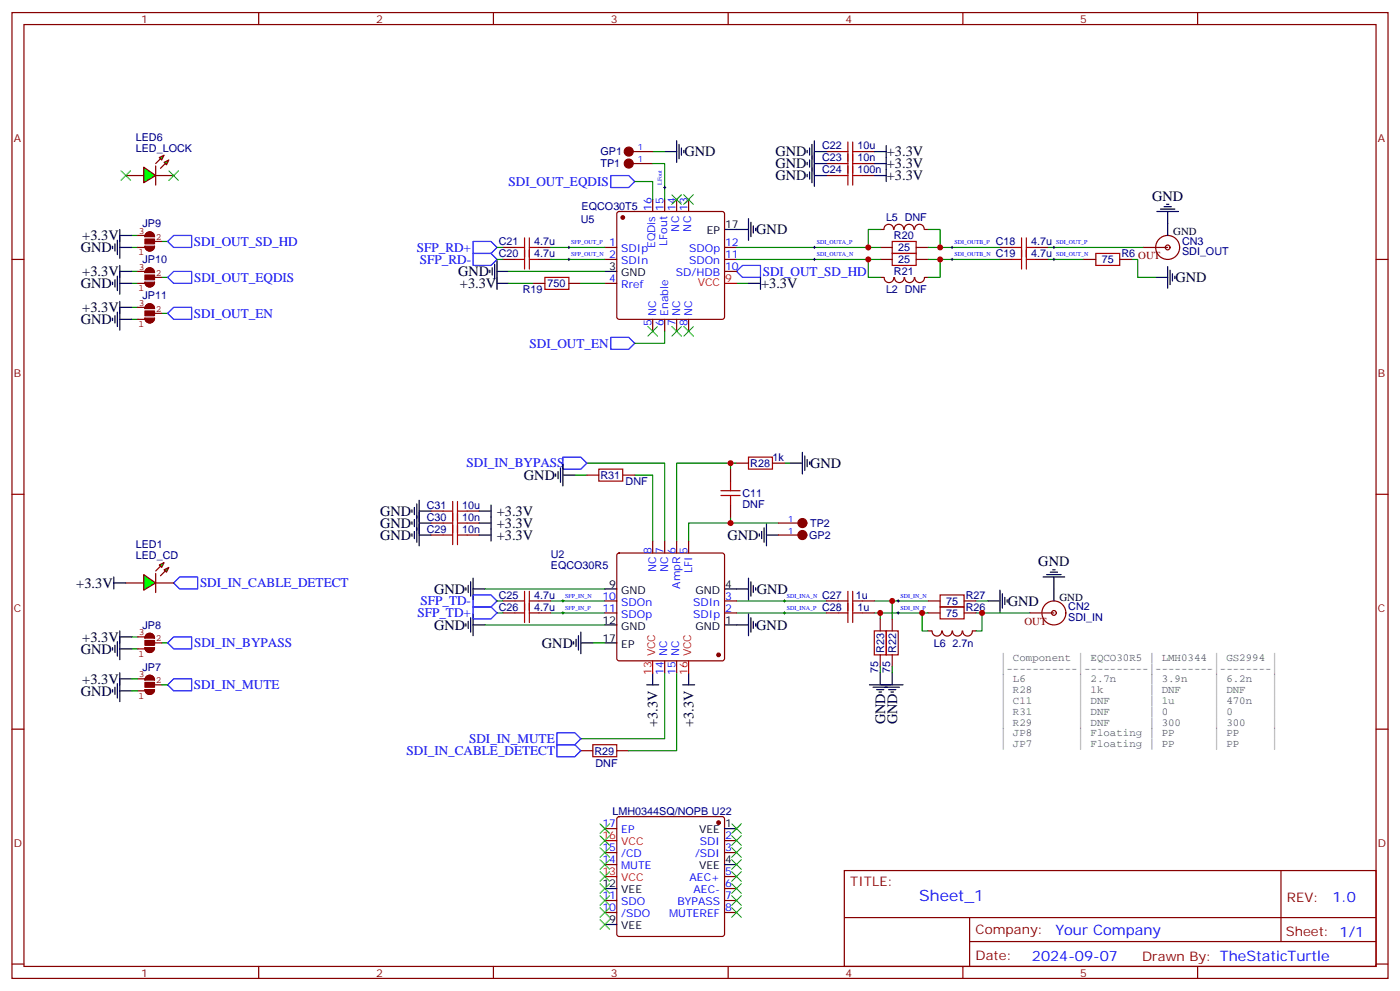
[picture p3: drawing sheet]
<svg xmlns="http://www.w3.org/2000/svg" width="412mm" height="292mm" viewBox="0 0 412 292" stroke-linecap="round" stroke-linejoin="round" font-family="sans-serif">
<g fill="none" stroke="#870000" stroke-width=".35">
<path d="M3.5 3.7h405.4v284.3h-405.4zM7.1 7.2h398.2v277.3h-398.2zM76.2 3.7v3.5M145.3 3.7v3.5M214.5 3.7v3.5M283.6 3.7v3.5M352.8 3.7v3.5M186.6 44.6h5.7M186.6 48.2h5.7M192.3 58.7v3.6M195.8 58.7v3.6M199.3 58.7v3.6"/>
<path d="M202.8 58.7v3.6M243.4 44.6h3.5M243.4 48.2h3.5M243.4 51.7h3.5M254 44.6h3.5M254 48.2h3.5M254 51.7h3.5M3.5 76.4h3.6M148.2 76.4h3.5M148.2 72.8h3.5M158.7 76.4h3.6M158.7 72.8h3.6"/>
<path d="M178.2 76.4h3.5M178.2 72.8h3.5M181.9 62.5l.5-.2h30.3l.5 .2 .2 .5v30.3l-.2 .5-.5 .2h-30.3l-.5-.2-.2-.5v-30.3zM213.4 76.4h3.6M213.4 72.8h3.6M213.4 79.9h3.6M259.3 76.4h3.5M259.3 72.8h3.5M269.9 76.4h3.5M269.9 72.8h3.5M294.6 76.4h3.5M294.6 72.8h3.5"/>
<path d="M305.2 76.4h3.5M305.2 72.8h3.5M319.3 76.4h3.5M329.8 76.4h3.6M405.3 76.4h3.6M157 83.4h3.5M167.6 83.4h3.5M178.2 83.4h3.5M192.3 94v3.5M195.8 94v3.5M199.3 94v3.5M202.8 94v3.5"/>
<path d="M3.5 145.5h3.6M405.3 145.5h3.6M37 171.6h5.3M45.9 171.6h5.3M3.5 214.7h3.6M405.3 214.7h3.6M171.1 221h3.5M181.7 221h3.5M178.2 251h3.5M178.2 254.5h3.5M178.2 243.9h3.5M181.9 240.6l.5-.2h30.3l.5 .2 .2 .5v33.9l-.2 .5-.5 .2h-30.3l-.5-.2-.2-.5v-33.9z"/>
<path d="M213.4 247.5h3.6M213.4 251h3.6M213.4 258.1h3.6M248.7 256.3h156.6v28.2h-156.6zM377.3 256.3v20.9M178.2 265.1h3.5M178.2 268.6h3.5M213.4 261.6h3.6M213.4 265.1h3.6M213.4 268.6h3.6M248.7 270.1h156.5M285.6 277.2h119.6"/>
<path d="M285.6 270.1v14.2M3.5 283.8h3.6M76.2 284.5v3.5M145.3 284.5v3.5M214.5 284.5v3.5M283.6 284.5v3.5M352.8 284.5v3.5M405.3 283.8h3.6"/>
</g>
<g fill="#870000" stroke="#870000" stroke-width=".35">
<circle cx="211.7" cy="242.2" r=".53"/>
<circle cx="185.2" cy="44.6" r="1.32"/>
<circle cx="185.2" cy="44.6" r=".86"/>
<circle cx="185.2" cy="48.2" r="1.32"/>
<circle cx="185.2" cy="48.2" r=".86"/>
<circle cx="183.4" cy="64" r=".53"/>
</g>
<g fill="none" stroke="#000" stroke-width=".35">
<path d="M195.8 44.6h3.5M199.3 41.5v6.3M200 42.5v4.2M200.7 43.6v2.1M201.4 44.3v.7M237.8 44.3v.7M237.8 47.8v.7M237.8 51.3v.7M238.5 43.6v2.1M238.5 47.1v2.1M238.5 50.6v2.1M239.2 42.5v11.3"/>
<path d="M239.9 44.6h3.5M239.9 41.5v13.4M239.9 48.2h3.5M239.9 51.7h3.5M257.5 44.6h3.6M257.5 48.2h3.6M257.5 51.7h3.6M261.1 42.9v10.5M144.3 79.6v.7M145 78.8v2.2M145.7 77.8v4.2M146.4 79.9h3.5"/>
<path d="M146.4 76.7v8.5M178.2 79.9h3.5M213.4 67.6h7.1M220.5 64.4v6.3M221.2 65.4v4.3M221.9 66.5v2.1M222.6 67.2v.7M340.8 62.3h6.3M341.8 61.6h4.3M342.9 60.9h2.1M343.6 60.1h.7M344 62.3v3.5"/>
<path d="M344 78.5v6.3M344.7 79.6v4.2M146.4 83.4h3.5M220.5 83.4h3.5M224 81.7v3.5M340.4 81.7h3.6M345.4 80.6v2.1M346.1 81.3v.7M33.2 190.7v.7M33.9 190v2.1M34.6 188.9v4.2M35.3 191h3.5"/>
<path d="M35.3 185.7v8.5M35.3 198.1v8.5M35.3 187.5h3.5M35.3 199.8h3.5M33.2 203v.7M33.9 202.3v2.1M34.6 201.3v4.2M35.3 203.4h3.5M213.4 243.9h3.6M213.4 254.5h3.6M178.2 272.2h3.5M178.2 261.6h3.5"/>
</g>
<path d="M213.4 83.4h3.6M178.2 258.1h3.5M178.2 247.5h3.5" fill="none" stroke="#f00" stroke-width=".35"/>
<g fill="none" stroke="#008700" stroke-width=".35">
<path d="M187 53.4h5.3v5.3M192.3 48.2h3.5v10.5M192.3 44.6h3.5M146.4 76.4h1.8M146.4 72.8h1.8M162.3 76.4h15.9M162.3 72.8h15.9M217 76.4h42.3M217 72.8h42.3M273.4 76.4h21.2M273.4 72.8h21.2M308.7 76.4h10.6"/>
<path d="M308.7 72.8h28.2M333.4 76.4h1.7v5.3h5.3M195.8 97.5v3.6h-8.8M217 83.4h3.5M38.8 191h1.8M38.8 187.5h1.8M38.8 199.8h1.8M47.6 189.3h1.8M38.8 203.4h1.8M47.6 201.6h1.8"/>
</g>
<path d="M179.9 51.7h5.3l1.8 1.7-1.8 1.8h-5.3zM139.3 71.1h5.3l1.8 1.7-1.8 1.8h-5.3zM139.3 74.6h5.3l1.8 1.8-1.8 1.7h-5.3zM217 79.9l1.7-1.8h5.3v3.6h-5.3zM179.9 99.3h5.3l1.8 1.8-1.8 1.7h-5.3zM51.2 171.6l1.7-1.7h5.3v3.5h-5.3zM51.2 187.5h5.2v3.5h-5.2l-1.8-1.7zM51.2 199.8h5.2v3.6h-5.2l-1.8-1.8z" fill="none" stroke="#00f" stroke-width=".35"/>
<g fill="none" stroke="#a10000" stroke-width=".35">
<path d="M246.9 44.6h2.9M246.9 48.2h2.9M246.9 51.7h2.9M249.8 41.8v12.7M251.2 44.6h2.8M251.2 41.8v12.7M251.2 48.2h2.8M251.2 51.7h2.8M151.7 72.8h2.8M151.7 76.4h2.8M154.5 70v9.2M155.9 72.8h2.8"/>
<path d="M155.9 76.4h2.8M155.9 70v9.2M262.8 71.1h7.1v3.5h-7.1zM262.8 74.6h7.1v3.5h-7.1zM298.1 72.8h2.8M298.1 76.4h2.8M300.9 70v9.2M302.3 72.8h2.9M302.3 70v9.2M302.3 76.4h2.9M322.8 74.6h7v3.5h-7zM160.5 81.7h7.1v3.5h-7.1z"/>
<path d="M174.6 219.3h7.1v3.5h-7.1z"/>
</g>
<path d="M197.9 57.3l2.8 2.8M200.7 57.3l-2.8 2.8M201.4 57.3l2.9 2.8M204.3 57.3l-2.9 2.8M190.9 96.1l2.8 2.9M193.7 96.1l-2.8 2.9M197.9 96.1l2.8 2.9M200.7 96.1l-2.8 2.9M201.4 96.1l2.9 2.9M204.3 96.1l-2.9 2.9" fill="none" stroke="#3c3" stroke-width=".35"/>
<g fill="none" stroke="#000" stroke-width=".29">
<path d="M195.4 55.2h.7M195.8 54.9v.7M167.2 72.8h.7M167.2 76.4h.7M167.6 72.5v.7M167.6 76v.7M239.5 72.8h.7M239.5 76.4h.7M239.9 72.5v.7M239.9 76v.7M280.1 72.8h.7M280.1 76.4h.7"/>
<path d="M280.5 72.5v.7M280.5 76v.7M310.1 72.8h.7M310.1 76.4h.7M310.4 72.5v.7M310.4 76v.7"/>
</g>
<g fill="#850000" stroke="#850000" stroke-width=".35">
<path d="M42.7 190.7h2.8a1.41 1.41 0 0 1-1.4 1.4 1.41 1.41 0 0 1-1.4-1.4z"/>
<path d="M43.3 186.7a1.41 1.41 0 0 1 1.4-.1 1.41 1.41 0 0 1 .8 1.3h-2.8z"/>
<path d="M42.7 188.6h2.8v1.4h-2.8z"/>
<path d="M42.7 203h2.8a1.41 1.41 0 0 1-1.4 1.4 1.41 1.41 0 0 1-1.4-1.4z"/>
<path d="M43.3 199.1a1.41 1.41 0 0 1 1.4-.2 1.41 1.41 0 0 1 .8 1.3h-2.8z"/>
<path d="M42.7 200.9h2.8v1.4h-2.8z"/>
</g>
<path d="M40.6 191h3.5M40.6 187.5h3.5M40.6 199.8h3.5M42.7 190.7h2.8a1.41 1.41 0 0 1-1.4 1.4 1.41 1.41 0 0 1-1.4-1.4zM43.3 186.7a1.41 1.41 0 0 1 1.4-.1 1.41 1.41 0 0 1 .8 1.3h-2.8zM43.3 199.1a1.41 1.41 0 0 1 1.4-.2 1.41 1.41 0 0 1 .8 1.3h-2.8zM44.1 189.3h3.5M40.6 203.4h3.5M42.7 203h2.8a1.41 1.41 0 0 1-1.4 1.4 1.41 1.41 0 0 1-1.4-1.4zM44.1 201.6h3.5" fill="none" stroke="#850000" stroke-width=".35"/>
<g fill="#0f0" stroke="#870000" stroke-width=".35">
<path d="M48.3 167.7l1.4-.7-.7 1.5z"/>
<path d="M46.9 166.3l1.4-.7-.7 1.4z"/>
</g>
<g fill="#870000" stroke="#870000" stroke-width=".35">
<path d="M47.3 169.5l1.4-1.4z"/>
<path d="M45.9 168.1l1.4-1.4z"/>
</g>
<path d="M45.9 168.8v5.6z" fill="#f00" stroke="#870000" stroke-width=".35"/>
<path d="M42.3 169.2l3.6 2.4-3.6 2.1z" fill="#0f0" stroke="#870000" stroke-width=".35"/>
<path d="M287.5 176.9h3.5M271.6 180.4v5.3h1.8M287.5 180.4h15.9M289.3 180.4v5.3h-1.8" fill="none" stroke="#008700" stroke-width=".35"/>
<path d="M37 51.7h5.3M45.9 51.7h5.3M273.4 185.7h1.1M274.6 185.8a1.41 1.41 0 0 0 1.4 1.5 1.41 1.41 0 0 0 1.4-1.5M277.6 185.8a1.41 1.41 0 0 0 1.4 1.5 1.41 1.41 0 0 0 1.4-1.5M280.6 185.8a1.41 1.41 0 0 0 1.4 1.5 1.41 1.41 0 0 0 1.4-1.5M283.6 185.8a1.41 1.41 0 0 0 1.4 1.5 1.41 1.41 0 0 0 1.4-1.5M286.5 185.7h1" fill="none" stroke="#870000" stroke-width=".35"/>
<g fill="#0f0" stroke="#870000" stroke-width=".35">
<path d="M48.3 47.8l1.4-.7-.7 1.4z"/>
<path d="M46.9 46.4l1.4-.7-.7 1.4z"/>
</g>
<g fill="#870000" stroke="#870000" stroke-width=".35">
<path d="M47.3 49.6l1.4-1.4z"/>
<path d="M45.9 48.2l1.4-1.5z"/>
</g>
<path d="M45.9 48.9v5.6z" fill="#f00" stroke="#870000" stroke-width=".35"/>
<path d="M42.3 49.2l3.6 2.5-3.6 2.1z" fill="#0f0" stroke="#870000" stroke-width=".35"/>
<g fill="none" stroke="#008700" stroke-width=".35">
<path d="M38.8 69.3h1.8M38.8 72.8h1.8M38.8 79.9h1.8M47.6 71.1h1.8M149.9 79.9h28.3M255.8 76.4v5.3h3.5M259.3 67.6h-3.5v5.2M273.4 67.6h3.5v5.2M276.9 76.4v5.3h-3.5M38.8 83.4h1.8M38.8 90.5h1.8M38.8 94h1.8"/>
<path d="M47.6 81.7h1.8M47.6 92.3h1.8M149.9 83.4h7.1M171.1 83.4h7.1M169.3 139.9h3.6M172.9 136.3h22.9v23M187 139.9h5.3v19.4M215.2 138.1v-1.8h-15.9v23M215.2 136.3h1.8M231.1 136.3h1.7M215.2 152.2v1.8M229.3 154h-26.5v5.3"/>
<path d="M142.9 173.4h35.3M146.4 176.9h1.8M162.3 176.9h15.9M217 176.9h26.4M257.5 176.9h15.9M262.8 176.9v5.3M142.9 184h35.3M146.4 180.4h1.8M162.3 180.4h15.9M174.6 189.3h3.6M195.8 198.1v19.4h-24.7M199.3 198.1v22.9h-14.1"/>
<path d="M217 180.4h26.4M257.5 180.4h15.9M259.3 196.3v1.8M259.3 180.4v1.8M262.8 196.3v1.8"/>
</g>
<g fill="none" stroke="#a10000" stroke-width=".35">
<path d="M176.4 138.1h7v3.5h-7zM220.5 134.6h7v3.5h-7zM130.5 157.5h2.8M130.5 154h2.8M130.5 150.5h2.8M133.3 147.6v12.7M134.8 157.5h2.8M134.8 147.6v12.7M134.8 154h2.8M134.8 150.5h2.8M212.4 145.9h5.6M212.4 144.5h5.6"/>
<path d="M215.2 141.6v2.9M215.2 145.9v2.8M151.7 176.9h2.8M154.5 174.1v9.2M155.9 176.9h2.8M155.9 174.1v9.2M246.9 176.9h2.9M249.8 174.1v9.2M251.2 174.1v9.2M251.2 176.9h2.8M276.9 175.2h7.1v3.5h-7.1zM276.9 178.7h7.1v3.5h-7.1z"/>
<path d="M151.7 180.4h2.8M155.9 180.4h2.8M246.9 180.4h2.9M251.2 180.4h2.8M257.5 185.7h3.6v7.1h-3.6zM261.1 185.7h3.5v7.1h-3.5z"/>
</g>
<g fill="none" stroke="#870000" stroke-width=".35">
<path d="M259.3 67.6h1M260.4 67.5a1.41 1.41 0 0 1 1.4-1.5 1.41 1.41 0 0 1 1.4 1.5M263.4 67.5a1.41 1.41 0 0 1 1.4-1.5 1.41 1.41 0 0 1 1.4 1.5M266.4 67.5a1.41 1.41 0 0 1 1.4-1.5 1.41 1.41 0 0 1 1.4 1.5M269.4 67.5a1.41 1.41 0 0 1 1.4-1.5 1.41 1.41 0 0 1 1.4 1.5M272.3 67.6h1.1M336.9 72.8h7.1M259.3 81.7h1M260.5 81.7a1.41 1.41 0 0 0 1.4 1.5 1.41 1.41 0 0 0 1.4-1.5M263.5 81.7a1.41 1.41 0 0 0 1.4 1.5 1.41 1.41 0 0 0 1.4-1.5M266.5 81.7a1.41 1.41 0 0 0 1.4 1.5 1.41 1.41 0 0 0 1.4-1.5M273.4 81.7h-1.1a1.41 1.41 0 0 1-1.4 1.5 1.41 1.41 0 0 1-1.4-1.5"/>
<path d="M172.9 139.9h3.5M183.4 139.9h3.6M215.2 138.1v3.5M217 136.3h3.5M227.5 136.3h3.6M127 157.5h3.5M127 154h3.5M127 150.5h3.5M137.6 157.5h3.5M137.6 154h3.5M137.6 150.5h3.5M192.3 159.3v3.5"/>
<path d="M195.8 159.3v3.5M199.3 159.3v3.5M202.8 159.3v3.5M215.2 148.7v3.5M229.3 157.5h5.6M229.3 154h5.6M148.2 176.9h3.5M158.7 176.9h3.6M178.2 176.9h3.5M181.9 163l.5-.2h30.3l.5 .2 .2 .5v30.4l-.2 .5-.5 .2h-30.3l-.5-.3-.2-.4v-30.4zM213.4 176.9h3.6M243.4 176.9h3.5"/>
<path d="M254 176.9h3.5M273.4 176.9h3.5M284 176.9h3.5M148.2 180.4h3.5M158.7 180.4h3.6M178.2 180.4h3.5M195.8 194.6v3.5M199.3 194.6v3.5M213.4 180.4h3.6M243.4 180.4h3.5M254 180.4h3.5M259.3 182.2v3.5"/>
<path d="M259.3 192.8v3.5M262.8 182.2v3.5M262.8 192.8v3.5M273.4 180.4h3.5M284 180.4h3.5M303.4 180.4h7"/>
<circle cx="344" cy="72.8" r="3.5"/>
<circle cx="344" cy="72.8" r=".71"/>
<circle cx="310.4" cy="180.4" r="3.5"/>
<circle cx="310.4" cy="180.4" r=".71"/>
</g>
<g fill="none" stroke="#000" stroke-width=".35">
<path d="M33.2 72.5v.7M33.9 71.8v2.1M34.6 70.7v4.3M35.3 72.8h3.5M35.3 67.6v8.4M35.3 78.1v8.5M35.3 69.3h3.5M35.3 79.9h3.5M344 65.8v3.5M33.2 83.1v.7M33.2 93.7v.7M33.9 82.4v2.1"/>
<path d="M33.9 93v2.1M34.6 81.3v4.2M34.6 91.9v4.2M35.3 88.7v8.5M35.3 83.4h3.5M35.3 94h3.5M35.3 90.5h3.5M163.7 139.5v.7M164.4 138.8v2.1M165.1 137.8v4.2M165.8 139.9h3.5M165.8 136.7v6.4"/>
<path d="M232.8 136.3h3.6M236.4 133.2v6.3M237.1 134.2v4.3M237.8 135.3v2.1M238.5 136v.7M121.4 150.1v.7M121.4 153.6v.7M121.4 157.2v.7M122.1 149.4v2.1M122.1 152.9v2.1M122.1 156.5v2.1M122.8 148.3v11.3"/>
<path d="M123.5 157.5h3.5M123.5 147.3v13.4M123.5 154h3.5M123.5 150.5h3.5M141.1 157.5h3.5M141.1 154h3.5M141.1 150.5h3.5M144.6 148.7v10.6M223.7 157.2v.7M224.4 156.5v2.1M225.1 155.4v4.2M225.8 157.5h3.5"/>
<path d="M225.8 154.3v6.4M33.5 171.6h3.5M33.5 169.9v3.5M137.2 173v.7M137.9 172.3v2.1M138.6 171.3v4.2M139.3 173.4h3.6M139.3 170.2v6.4M178.2 173.4h3.5M213.4 173.4h7.1M220.5 170.2v6.4M221.2 171.3v4.2"/>
<path d="M221.9 172.3v2.1M222.6 173v.7M291 176.9h3.6M294.6 173.7v6.4M295.3 174.8v4.2M296 175.9v2.1M296.7 176.6v.7M307.3 169.9h6.3M308.3 169.2h4.3M309.4 168.5h2.1M310.1 167.7h.7M310.4 169.9v7"/>
<path d="M137.2 183.6v.7M137.9 182.9v2.1M138.6 181.9v4.2M139.3 184h3.6M139.3 180.8v6.3M169 188.9v.7M169.7 188.2v2.1M170.4 187.1v4.3M171.1 189.3h3.5M171.1 186.1v6.3M178.2 184h3.5M178.2 189.3h3.5"/>
<path d="M192.3 198.1v3.5M202.8 198.1v3.5M213.4 184h7.1M220.5 180.8v6.3M221.2 181.9v4.2M221.9 182.9v2.1M222.6 183.6v.7M259.3 198.1v3.5M262.8 198.1v3.5M190.5 201.6h3.5M201.1 201.6h3.5M256.1 201.6h9.9"/>
<path d="M257.2 202.3h7.7M258.2 203h2.1M258.9 203.7h.7M261.8 203h2.1M262.5 203.7h.7"/>
</g>
<path d="M165.5 176.9h.7M165.8 176.6v.7M230.7 176.9h.7M231.1 176.6v.7M264.2 176.9h.7M264.6 176.6v.7M165.5 180.4h.7M165.8 180.1v.7M230.7 180.4h.7M231.1 180.1v.7M264.2 180.4h.7M264.6 180.1v.7" fill="none" stroke="#000" stroke-width=".29"/>
<g fill="#870000" stroke="#870000" stroke-width=".35">
<circle cx="236.4" cy="157.5" r="1.32"/>
<circle cx="236.4" cy="157.5" r=".86"/>
<circle cx="236.4" cy="154" r="1.32"/>
<circle cx="236.4" cy="154" r=".86"/>
<circle cx="211.7" cy="192.8" r=".53"/>
</g>
<path d="M51.2 69.3h5.2v3.5h-5.2l-1.8-1.7zM49.4 81.7l1.8-1.8h5.2v3.5h-5.2zM49.4 92.3l1.8-1.8h5.2v3.5h-5.2zM165.8 134.6h5.3l1.8 1.7-1.8 1.8h-5.3zM139.3 178.7h5.3l1.8 1.7-1.8 1.8h-5.3zM139.3 175.2h5.3l1.8 1.7-1.8 1.8h-5.3zM164 219.3h5.3l1.8 1.7-1.8 1.8h-5.3zM164 215.7h5.3l1.8 1.8-1.8 1.8h-5.3z" fill="none" stroke="#00f" stroke-width=".35"/>
<path d="M192.3 194.6v3.5M202.8 194.6v3.5" fill="none" stroke="#f00" stroke-width=".35"/>
<g fill="#850000" stroke="#850000" stroke-width=".35">
<path d="M42.7 72.5h2.8a1.41 1.41 0 0 1-1.4 1.4 1.41 1.41 0 0 1-1.4-1.4z"/>
<path d="M43 68.8a1.41 1.41 0 0 1 1.5-.5 1.41 1.41 0 0 1 1 1.4h-2.8z"/>
<path d="M42.7 70.4h2.8v1.4h-2.8z"/>
<path d="M42.7 83.1h2.8a1.41 1.41 0 0 1-1.4 1.4 1.41 1.41 0 0 1-1.4-1.4z"/>
<path d="M43 79.4a1.41 1.41 0 0 1 1.5-.5 1.41 1.41 0 0 1 1 1.4h-2.8z"/>
<path d="M42.7 81h2.8v1.4h-2.8z"/>
<path d="M42.7 93.7h2.8a1.41 1.41 0 0 1-1.4 1.4 1.41 1.41 0 0 1-1.4-1.4z"/>
<path d="M43 90a1.41 1.41 0 0 1 1.5-.5 1.41 1.41 0 0 1 1 1.3h-2.8z"/>
<path d="M42.7 91.5h2.8v1.5h-2.8z"/>
</g>
<g fill="none" stroke="#850000" stroke-width=".35">
<path d="M40.6 72.8h3.5M40.6 69.3h3.5M40.6 79.9h3.5M42.7 72.5h2.8a1.41 1.41 0 0 1-1.4 1.4 1.41 1.41 0 0 1-1.4-1.4zM43 68.8a1.41 1.41 0 0 1 1.5-.5 1.41 1.41 0 0 1 1 1.4h-2.8zM43 79.4a1.41 1.41 0 0 1 1.5-.5 1.41 1.41 0 0 1 1 1.4h-2.8zM44.1 71.1h3.5M40.6 83.4h3.5M40.6 94h3.5M40.6 90.5h3.5M42.7 83.1h2.8a1.41 1.41 0 0 1-1.4 1.4 1.41 1.41 0 0 1-1.4-1.4zM42.7 93.7h2.8a1.41 1.41 0 0 1-1.4 1.4 1.41 1.41 0 0 1-1.4-1.4z"/>
<path d="M43 90a1.41 1.41 0 0 1 1.5-.5 1.41 1.41 0 0 1 1 1.3h-2.8zM44.1 81.7h3.5M44.1 92.3h3.5"/>
</g>
<g fill="none" stroke="#3c3" stroke-width=".35">
<path d="M35.6 50.3l2.9 2.8M38.5 50.3l-2.9 2.8M49.7 50.3l2.9 2.8M52.6 50.3l-2.9 2.8M176.7 242.5l2.9 2.9M176.7 246.1l2.9 2.8M176.7 249.6l2.9 2.8M176.7 253.1l2.9 2.8M176.7 256.6l2.9 2.9M179.6 242.5l-2.9 2.9M179.6 246.1l-2.9 2.8M179.6 249.6l-2.9 2.8"/>
<path d="M179.6 253.1l-2.9 2.8M179.6 256.6l-2.9 2.9M215.5 256.6l2.9 2.9M215.5 253.1l2.9 2.8M215.5 249.6l2.9 2.8M215.5 246.1l2.9 2.8M215.5 242.5l2.9 2.9M218.4 256.6l-2.9 2.9M218.4 253.1l-2.9 2.8M218.4 249.6l-2.9 2.8M218.4 246.1l-2.9 2.8M218.4 242.5l-2.9 2.9"/>
<path d="M176.7 260.2l2.9 2.8M176.7 263.7l2.9 2.8M176.7 267.2l2.9 2.9M176.7 270.8l2.9 2.8M179.6 260.2l-2.9 2.8M179.6 263.7l-2.9 2.8M179.6 267.2l-2.9 2.9M179.6 270.8l-2.9 2.8M215.5 267.2l2.9 2.9M215.5 263.7l2.9 2.8M215.5 260.2l2.9 2.8M218.4 267.2l-2.9 2.9"/>
<path d="M218.4 263.7l-2.9 2.8M218.4 260.2l-2.9 2.8"/>
</g>
<g fill="#c00">
<circle cx="215.2" cy="136.3" r=".88"/>
<circle cx="215.2" cy="154" r=".88"/>
<circle cx="276.9" cy="72.8" r=".88"/>
<circle cx="255.8" cy="72.8" r=".88"/>
<circle cx="276.9" cy="76.4" r=".88"/>
<circle cx="255.8" cy="76.4" r=".88"/>
<circle cx="259.3" cy="180.4" r=".88"/>
<circle cx="262.8" cy="176.9" r=".88"/>
<circle cx="271.6" cy="180.4" r=".88"/>
<circle cx="289.3" cy="180.4" r=".88"/>
</g>
<text font-size="4.6" fill="#00f" x="270.8" y="265.3">Sheet_1</text>
<g font-size="4.2">
<text x="201.6" y="46.1">GND</text>
<text x="228.4" y="46.1">GND</text>
<text x="261.2" y="46">+3.3V</text>
<text x="228.4" y="49.6">GND</text>
<text x="228.4" y="53.1">GND</text>
<text x="261.2" y="49.6">+3.3V</text>
<text x="261.2" y="53.1">+3.3V</text>
<text x="339.4" y="59.1">GND</text>
<text x="24.2" y="70.7">+3.3V</text>
<text x="222.8" y="69">GND</text>
<text x="23.8" y="74.3">GND</text>
<text x="24.2" y="81.3">+3.3V</text>
<text x="134.9" y="81.3">GND</text>
<text x="346.3" y="83.1">GND</text>
<text x="23.8" y="84.9">GND</text>
<text x="135.5" y="84.9">+3.3V</text>
<text x="224.2" y="84.8">+3.3V</text>
<text x="23.8" y="95.5">GND</text>
<text x="24.2" y="91.9">+3.3V</text>
<text x="238.7" y="137.8">GND</text>
<text x="154.3" y="141.3">GND</text>
<text x="112" y="155.4">GND</text>
<text x="112" y="151.9">GND</text>
<text x="146.3" y="155.4">+3.3V</text>
<text x="146.3" y="151.9">+3.3V</text>
<text x="112" y="159">GND</text>
<text x="146.3" y="159">+3.3V</text>
<text x="214.3" y="158.9">GND</text>
<text x="305.9" y="166.7">GND</text>
<text x="22.5" y="173">+3.3V</text>
<text x="127.9" y="174.8">GND</text>
<text x="223" y="174.8">GND</text>
<text x="296.9" y="178.4">GND</text>
<text x="127.9" y="185.4">GND</text>
<text x="222.8" y="185.4">GND</text>
<text x="24.2" y="188.9">+3.3V</text>
<text x="159.6" y="190.7">GND</text>
<text x="23.8" y="192.5">GND</text>
<text x="24.2" y="201.3">+3.3V</text>
<text x="23.8" y="204.8">GND</text>
<text x="193.7" y="214.1" transform="rotate(-90 193.7 214.1)">+3.3V</text>
<text x="204.3" y="214.1" transform="rotate(-90 204.3 214.1)">+3.3V</text>
<text x="260.7" y="213.3" transform="rotate(-90 260.7 213.3)">GND</text>
<text x="264.3" y="213.3" transform="rotate(-90 264.3 213.3)">GND</text>
</g>
<g font-size="4.2" fill="#00f">
<text x="392.5" y="265.6">1.0</text>
<text x="310.9" y="275.1">Your Company</text>
<text x="304" y="282.9">2024-09-07</text>
</g>
<g font-size="3.9" fill="#00f">
<text x="149.8" y="54.7">SDI_OUT_EQDIS</text>
<text x="57.1" y="72.5">SDI_OUT_SD_HD</text>
<text x="122.8" y="74.1">SFP_RD+</text>
<text x="123.7" y="77.6">SFP_RD-</text>
<text x="57.1" y="83">SDI_OUT_EQDIS</text>
<text x="224.7" y="81.3">SDI_OUT_SD_HD</text>
<text x="57.1" y="93.6">SDI_OUT_EN</text>
<text x="156" y="102.3">SDI_OUT_EN</text>
<text x="137.4" y="137.6">SDI_IN_BYPASS</text>
<text x="58.9" y="172.9">SDI_IN_CABLE_DETECT</text>
<text x="123.9" y="178.2">SFP_TD-</text>
<text x="123" y="181.7">SFP_TD+</text>
<text x="57.1" y="190.5">SDI_IN_BYPASS</text>
<text x="57.1" y="202.9">SDI_IN_MUTE</text>
<text x="138.2" y="218.7">SDI_IN_MUTE</text>
<text x="119.8" y="222.3">SDI_IN_CABLE_DETECT</text>
</g>
<g font-size="3.9" fill="#800">
<text x="250.5" y="260.9">TITLE:</text>
<text x="379.1" y="265.6">REV:</text>
<text x="287.4" y="275.1">Company:</text>
<text x="378.7" y="275.7">Sheet: 1/1</text>
<text x="287.4" y="282.8">Date:</text>
<text x="336.4" y="282.8">Drawn By: TheStaticTurtle</text>
</g>
<g font-size="3.2" fill="#800">
<text x="41.6" y="6.7">1</text>
<text x="110.8" y="6.7">2</text>
<text x="179.9" y="6.7">3</text>
<text x="249.1" y="6.7">4</text>
<text x="318.2" y="6.7">5</text>
<text x="4.1" y="41.8">A</text>
<text x="405.9" y="41.8">A</text>
<text x="4.1" y="110.9">B</text>
<text x="405.9" y="110.9">B</text>
<text x="4.1" y="180.1">C</text>
<text x="301.8" y="183.9">OUT</text>
<text x="405.9" y="180.1">C</text>
<text x="4.1" y="249.2">D</text>
<text x="405.9" y="249.2">D</text>
<text x="41.6" y="287.5">1</text>
<text x="110.8" y="287.5">2</text>
<text x="179.9" y="287.5">3</text>
<text x="249.1" y="287.5">4</text>
<text x="318.2" y="287.5">5</text>
</g>
<g font-size="3.2" fill="#000080">
<text x="40" y="41.4">LED6</text>
<text x="40" y="44.6">LED_LOCK</text>
<text x="176.9" y="45.8">GP1</text>
<text x="242.2" y="44">C22</text>
<text x="242.2" y="47.5">C23</text>
<text x="252.6" y="44">10u</text>
<text x="252.6" y="47.5">10n</text>
<text x="176.9" y="49.3">TP1</text>
<text x="242.2" y="51.1">C24</text>
<text x="252.6" y="51.1">100n</text>
<text x="171.1" y="65.8">U5</text>
<text x="171.3" y="61.7">EQCO30T5</text>
<text x="261" y="65.2">L5 DNF</text>
<text x="42" y="66.9">JP9</text>
<text x="263.3" y="70.5">R20</text>
<text x="348.2" y="72">CN3</text>
<text x="42" y="77.5">JP10</text>
<text x="146.9" y="75.8">C20</text>
<text x="146.9" y="72.2">C21</text>
<text x="157.3" y="75.8">4.7u</text>
<text x="157.3" y="72.2">4.7u</text>
<text x="264.6" y="74">25</text>
<text x="264.6" y="77.5">25</text>
<text x="293.3" y="72.2">C18</text>
<text x="293.3" y="75.8">C19</text>
<text x="303.7" y="72.2">4.7u</text>
<text x="303.7" y="75.8">4.7u</text>
<text x="324.6" y="77.5">75</text>
<text x="330.4" y="75.7">R6 OUT</text>
<text x="348.2" y="75.1">SDI_OUT</text>
<text x="263.3" y="81">R21</text>
<text x="42" y="88.1">JP11</text>
<text x="154" y="86.3">R19</text>
<text x="161.3" y="84.6">750</text>
<text x="261" y="86.3">L2 DNF</text>
<text x="221" y="137.5">R28</text>
<text x="227.5" y="135.7">1k</text>
<text x="176.9" y="140.9">R31</text>
<text x="184.3" y="142.8">DNF</text>
<text x="125.7" y="149.8">C31</text>
<text x="136.1" y="149.8">10u</text>
<text x="218.7" y="149.5">DNF</text>
<text x="218.7" y="146.3">C11</text>
<text x="125.7" y="153.4">C30</text>
<text x="136.1" y="153.4">10n</text>
<text x="238.6" y="155.1">TP2</text>
<text x="40" y="161.3">LED1</text>
<text x="125.7" y="156.9">C29</text>
<text x="136.1" y="156.9">10n</text>
<text x="238.4" y="158.7">GP2</text>
<text x="40" y="164.6">LED_CD</text>
<text x="162.3" y="167.5">EQCO30R5</text>
<text x="162.3" y="164.3">U2</text>
<text x="146.9" y="176.3">C25</text>
<text x="146.9" y="179.8">C26</text>
<text x="157.3" y="176.3">4.7u</text>
<text x="157.3" y="179.8">4.7u</text>
<text x="242.2" y="179.8">C28</text>
<text x="242.2" y="176.3">C27</text>
<text x="252.1" y="176.3">1u</text>
<text x="252.6" y="179.8">1u</text>
<text x="278.7" y="178">75</text>
<text x="284.5" y="176.3">R27</text>
<text x="284.5" y="179.8">R26</text>
<text x="314.7" y="179.6">CN2</text>
<text x="42" y="185.1">JP8</text>
<text x="278.7" y="181.6">75</text>
<text x="314.7" y="182.7">SDI_IN</text>
<text x="275.1" y="190.4">L6</text>
<text x="280.6" y="190.4">2.7n</text>
<text x="42" y="197.5">JP7</text>
<text x="260.4" y="192.3" transform="rotate(-90 260.4 192.3)">R23</text>
<text x="264" y="192.3" transform="rotate(-90 264 192.3)">R22</text>
<text x="258.7" y="198.2" transform="rotate(-90 258.7 198.2)">75</text>
<text x="262.2" y="198.2" transform="rotate(-90 262.2 198.2)">75</text>
<text x="175.1" y="222.1">R29</text>
<text x="175.4" y="225.7">DNF</text>
<text x="180.4" y="239.8">LMH0344SQ/NOPB U22</text>
</g>
<g font-size="3.2" fill="#00f">
<text x="191.9" y="62.1" transform="rotate(-90 191.9 62.1)">16</text>
<text x="195.4" y="62.1" transform="rotate(-90 195.4 62.1)">15</text>
<text x="199" y="62.1" transform="rotate(-90 199 62.1)">14</text>
<text x="202.5" y="62.1" transform="rotate(-90 202.5 62.1)">13</text>
<text x="200" y="68.2" transform="rotate(-90 200 68.2)">NC</text>
<text x="203.6" y="68.2" transform="rotate(-90 203.6 68.2)">NC</text>
<text x="179.5" y="76">2</text>
<text x="179.5" y="72.5">1</text>
<text x="183" y="77.8">SDIn</text>
<text x="183" y="74.3">SDIp</text>
<text x="193" y="73" transform="rotate(-90 193 73)">EQDis</text>
<text x="196.5" y="72.3" transform="rotate(-90 196.5 72.3)">LFout</text>
<text x="203" y="77.8">SDOn</text>
<text x="203" y="74.3">SDOp</text>
<text x="213.6" y="72.5">12</text>
<text x="213.6" y="76">11</text>
<text x="179.5" y="83.1">4</text>
<text x="199.1" y="81.3">SD/HDB</text>
<text x="213.6" y="79.6">10</text>
<text x="183" y="84.8">Rref</text>
<text x="191.9" y="95.9" transform="rotate(-90 191.9 95.9)">5</text>
<text x="193.3" y="93" transform="rotate(-90 193.3 93)">NC</text>
<text x="195.4" y="95.9" transform="rotate(-90 195.4 95.9)">6</text>
<text x="196.8" y="93" transform="rotate(-90 196.8 93)">Enable</text>
<text x="199" y="95.9" transform="rotate(-90 199 95.9)">7</text>
<text x="200.4" y="93" transform="rotate(-90 200.4 93)">NC</text>
<text x="202.5" y="95.9" transform="rotate(-90 202.5 95.9)">8</text>
<text x="203.9" y="93" transform="rotate(-90 203.9 93)">NC</text>
<text x="191.9" y="163" transform="rotate(-90 191.9 163)">8</text>
<text x="195.4" y="163" transform="rotate(-90 195.4 163)">7</text>
<text x="199" y="163" transform="rotate(-90 199 163)">6</text>
<text x="202.5" y="163" transform="rotate(-90 202.5 163)">5</text>
<text x="193.3" y="168.5" transform="rotate(-90 193.3 168.5)">NC</text>
<text x="196.8" y="168.5" transform="rotate(-90 196.8 168.5)">NC</text>
<text x="200.4" y="173.3" transform="rotate(-90 200.4 173.3)">AmpR</text>
<text x="203.9" y="168.8" transform="rotate(-90 203.9 168.8)">LFI</text>
<text x="177.5" y="176.6">10</text>
<text x="183" y="178.3">SDOn</text>
<text x="204.2" y="178.3">SDIn</text>
<text x="213.6" y="176.6">3</text>
<text x="177.5" y="180.1">11</text>
<text x="183" y="181.9">SDOp</text>
<text x="204.2" y="181.9">SDIp</text>
<text x="213.6" y="180.1">2</text>
<text x="196.5" y="193.3" transform="rotate(-90 196.5 193.3)">NC</text>
<text x="200" y="193.3" transform="rotate(-90 200 193.3)">NC</text>
<text x="195.4" y="198.8" transform="rotate(-90 195.4 198.8)">14</text>
<text x="199" y="198.8" transform="rotate(-90 199 198.8)">15</text>
<text x="177.5" y="243.6">17</text>
<text x="183" y="245.4">EP</text>
<text x="177.5" y="250.6">15</text>
<text x="206.2" y="248.9">SDI</text>
<text x="213.6" y="247.1">2</text>
<text x="213.6" y="250.6">3</text>
<text x="177.5" y="254.2">14</text>
<text x="183" y="255.9">MUTE</text>
<text x="183" y="252.4">/CD</text>
<text x="204.7" y="252.4">/SDI</text>
<text x="213.6" y="257.7">5</text>
<text x="203.1" y="259.5">AEC+</text>
<text x="204.3" y="263">AEC-</text>
<text x="213.6" y="261.2">6</text>
<text x="177.5" y="268.3">10</text>
<text x="177.5" y="264.8">11</text>
<text x="183" y="266.5">SDO</text>
<text x="199.6" y="266.5">BYPASS</text>
<text x="213.6" y="264.8">7</text>
<text x="213.6" y="268.3">8</text>
<text x="183" y="270.1">/SDO</text>
<text x="197.1" y="270.1">MUTEREF</text>
</g>
<g font-size="3.2">
<text x="208.2" y="69">EP</text>
<text x="213.6" y="67.2">17</text>
<text x="345.6" y="69.3">GND</text>
<text x="179.5" y="79.6">3</text>
<text x="183" y="81.3">GND</text>
<text x="179.5" y="173">9</text>
<text x="213.6" y="173">4</text>
<text x="183" y="174.8">GND</text>
<text x="204.8" y="174.8">GND</text>
<text x="312.1" y="176.9">GND</text>
<text x="177.5" y="183.6">12</text>
<text x="183" y="185.4">GND</text>
<text x="204.8" y="185.4">GND</text>
<text x="213.6" y="183.6">1</text>
<text x="177.5" y="188.9">17</text>
<text x="183" y="190.7">EP</text>
<text x="205.9" y="245.4">VEE</text>
<text x="213.6" y="243.6">1</text>
<text x="205.9" y="255.9">VEE</text>
<text x="213.6" y="254.2">4</text>
<text x="177.5" y="261.2">12</text>
<text x="183" y="263">VEE</text>
<text x="179.5" y="271.8">9</text>
<text x="183" y="273.6">VEE</text>
</g>
<g font-size="3.2" fill="#f00">
<text x="213.6" y="83.1">9</text>
<text x="205.5" y="84.1">VCC</text>
<text x="193" y="193.3" transform="rotate(-90 193 193.3)">VCC</text>
<text x="203.6" y="193.3" transform="rotate(-90 203.6 193.3)">VCC</text>
<text x="191.9" y="198.8" transform="rotate(-90 191.9 198.8)">13</text>
<text x="202.5" y="198.8" transform="rotate(-90 202.5 198.8)">16</text>
<text x="177.5" y="247.1">16</text>
<text x="183" y="248.9">VCC</text>
<text x="177.5" y="257.7">13</text>
<text x="183" y="259.5">VCC</text>
</g>
<g font-size="3.2" fill="#666">
<text x="294.6" y="194.6">| Component | EQCO30R5 | LMH0344 | GS2994 |</text>
<text x="294.6" y="197.7">|-----------|----------|---------|--------|</text>
<text x="294.6" y="200.9">| L6</text>
<text x="317.4" y="200.9">| 2.7n</text>
<text x="338.4" y="200.9">| 3.9n</text>
<text x="357.4" y="200.9">| 6.2n</text>
<text x="374.6" y="200.9">|</text>
<text x="294.6" y="204.1">| R28</text>
<text x="294.6" y="207.3">| C11</text>
<text x="317.4" y="204.1">| 1k</text>
<text x="317.4" y="207.3">| DNF</text>
<text x="338.4" y="204.1">| DNF</text>
<text x="338.4" y="207.3">| 1u</text>
<text x="357.4" y="204.1">| DNF</text>
<text x="357.4" y="207.3">| 470n</text>
<text x="374.6" y="204.1">|</text>
<text x="374.6" y="207.3">|</text>
<text x="294.6" y="210.4">| R31</text>
<text x="294.6" y="213.6">| R29</text>
<text x="317.4" y="210.4">| DNF</text>
<text x="317.4" y="213.6">| DNF</text>
<text x="338.4" y="210.4">| 0</text>
<text x="338.4" y="213.6">| 300</text>
<text x="357.4" y="210.4">| 0</text>
<text x="357.4" y="213.6">| 300</text>
<text x="374.6" y="210.4">|</text>
<text x="374.6" y="213.6">|</text>
<text x="294.6" y="216.8">| JP8</text>
<text x="294.6" y="220">| JP7</text>
<text x="317.4" y="216.8">| Floating | PP</text>
<text x="317.4" y="220">| Floating | PP</text>
<text x="357.4" y="216.8">| PP</text>
<text x="357.4" y="220">| PP</text>
<text x="374.6" y="216.8">|</text>
<text x="374.6" y="220">|</text>
</g>
<g font-size="2.8" fill="#840000">
<text x="40.9" y="68.8">3</text>
<text x="45.9" y="70.6">2</text>
<text x="40.8" y="75.1">1</text>
<text x="40.9" y="79.4">3</text>
<text x="45.9" y="81.1">2</text>
<text x="40.8" y="85.7">1</text>
<text x="40.9" y="90">3</text>
<text x="45.9" y="91.7">2</text>
<text x="40.8" y="96.3">1</text>
<text x="40.9" y="187">3</text>
<text x="45.9" y="188.7">2</text>
<text x="40.8" y="193.3">1</text>
<text x="40.9" y="199.3">3</text>
<text x="45.9" y="201.1">2</text>
<text x="40.8" y="205.7">1</text>
</g>
<g font-size="2.5" fill="#00f">
<text x="187.9" y="44.3">1</text>
<text x="187.9" y="47.8">1</text>
<text x="232.1" y="153.6">1</text>
<text x="232.1" y="157.2">1</text>
</g>
<g font-size="1.8" fill="#00f">
<text x="194.9" y="54.5" transform="rotate(-90 194.9 54.5)">LFout</text>
<text x="168.3" y="72">SFP_OUT_P</text>
<text x="240.6" y="72">SDI_OUTA_P</text>
<text x="281.2" y="72">SDI_OUTB_P</text>
<text x="311.1" y="72">SDI_OUT_P</text>
<text x="168.3" y="75.5">SFP_OUT_N</text>
<text x="240.6" y="75.5">SDI_OUTA_N</text>
<text x="281.2" y="75.5">SDI_OUTB_N</text>
<text x="311.1" y="75.5">SDI_OUT_N</text>
<text x="166.5" y="179.6">SFP_IN_P</text>
<text x="166.5" y="176">SFP_IN_N</text>
<text x="231.8" y="176">SDI_INA_N</text>
<text x="231.8" y="179.6">SDI_INA_P</text>
<text x="265.3" y="179.6">SDI_IN_P</text>
<text x="265.3" y="176">SDI_IN_N</text>
</g>
</svg>
